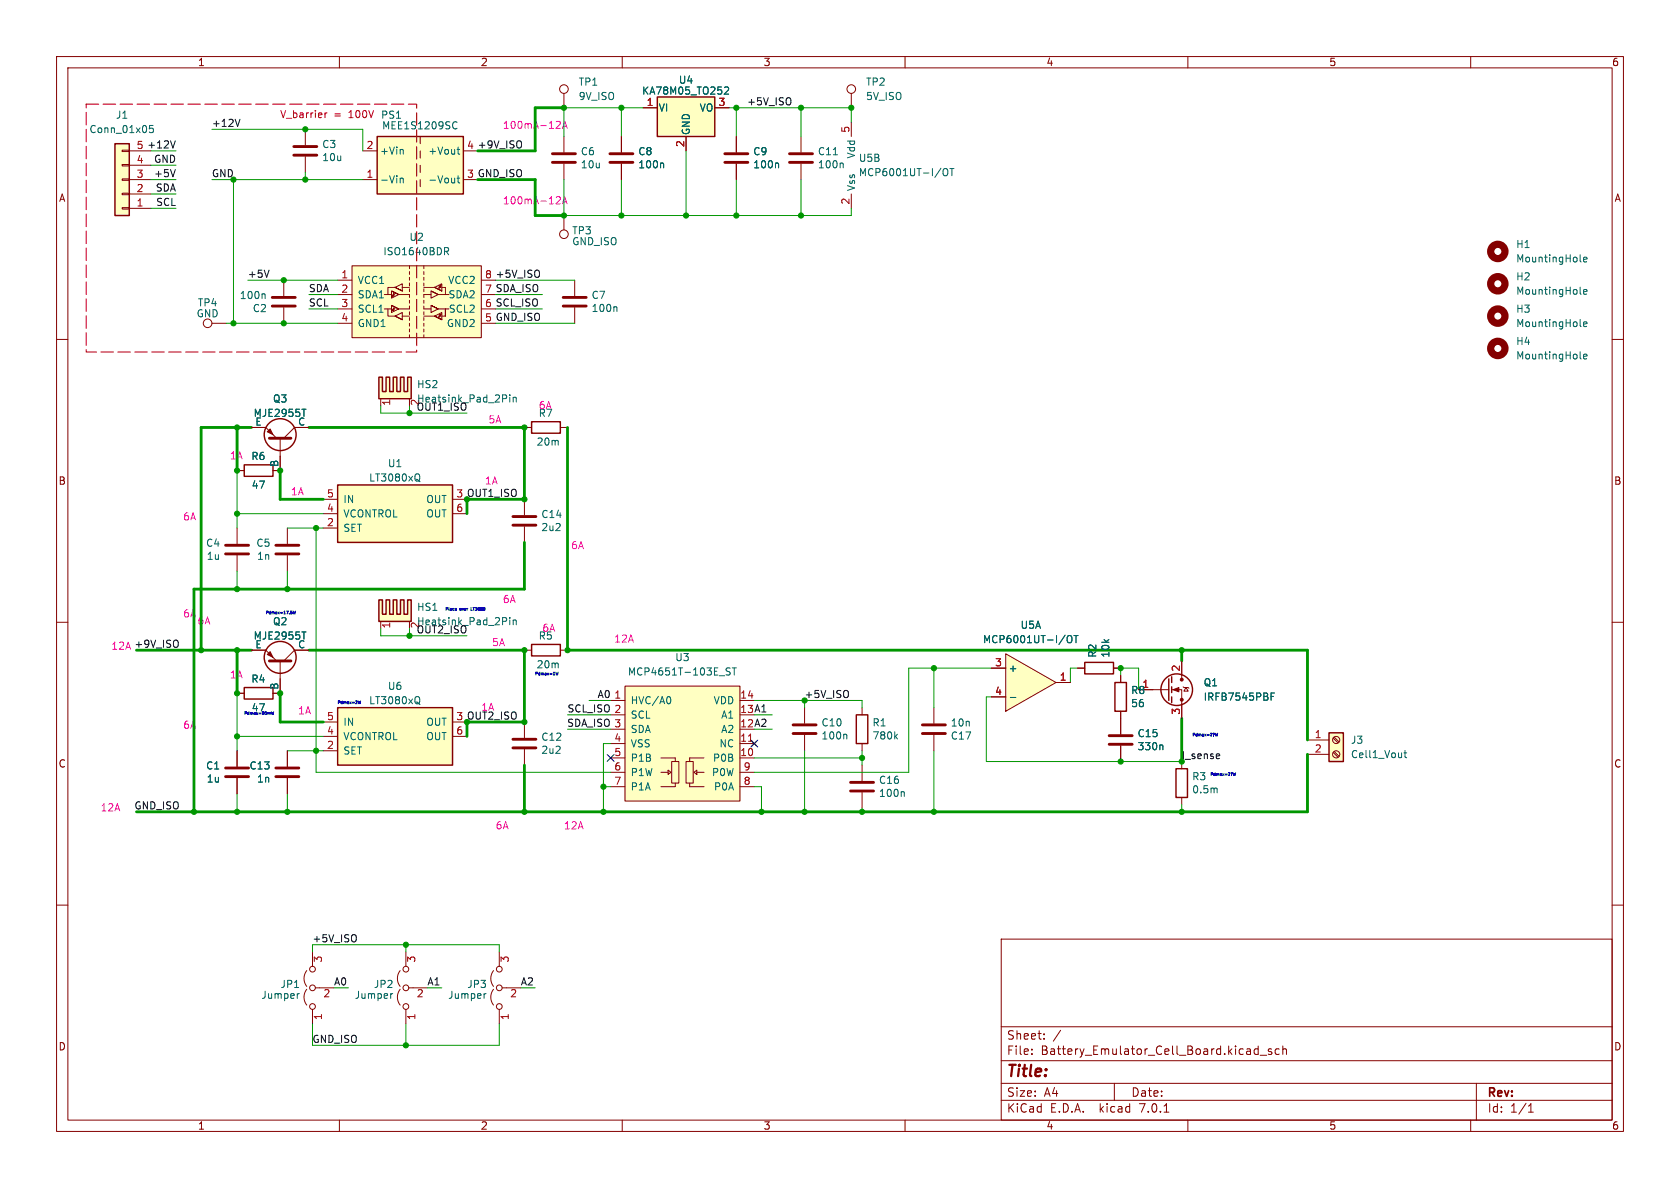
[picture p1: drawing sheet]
<svg xmlns="http://www.w3.org/2000/svg" width="297mm" height="210mm" viewBox="0 0 297 210" stroke-linecap="round" stroke-linejoin="round" font-family="sans-serif">
<g fill="none" stroke="#840000" stroke-width=".18">
<path d="M10 10h277v190h-277zM12 12h273v186h-273zM60 10v2M110 10v2M160 10v2M210 10v2M260 10v2M99.7 24.1v2.8M99.7 29v2.8M99.7 38.1v2.5M130.2 24.1v2.8M130.2 29v2.8"/>
<path d="M150.5 21.6v2.5M150.5 34.3v2.5M10 60h2M59.7 52.1h2.5M59.7 54.6h2.5M59.7 49.5h2.5M59.7 57.2h2.5M62.2 47h22.9v12.7h-22.9zM67.9 52.1h1.3M67.9 54.6h1.3M68.6 54.6v1.3h1.2l1.3 .6-1.3-.6 1.3-.7v1.3M69.2 51.4v1.3l1.3-.6-1.3-.7 1.3 .7h1.9v.5"/>
<path d="M69.2 54v1.2l1.3-.6-1.3-.6 1.3 .6h1.9v-.5M69.5 52.2l.1-.3-.1 .3M69.5 52.3h-.2h.3M69.5 54.7l.1-.2-.1 .2M69.5 54.9h-.2h.3M69.5 52.2l.1 .1M69.5 54.7l.1 .2M69.8 51.9h-.2l.1 .2-.1 .2M69.8 54.5h-.2l.1 .1-.1 .3M71.1 51.4v-1.2l-1.3 .6 1.3 .6-1.3-.6h-1.2v1.3M71.1 55.9h1.3M71.1 50.8h1.3"/>
<path d="M72.4 47v.5M72.4 48v.5M72.4 49v.5M72.4 50v.5M72.4 51.1v.5M72.4 53.1v.5M72.4 55.1v.5M72.4 56.1v.5M72.4 57.2v.5M72.4 58.2v.5M72.4 59.2v.5M74.9 55.9h1.9l1.3 .6-1.3-.6 1.3-.7v1.3"/>
<path d="M74.9 50.8h1.9l1.3 .6-1.3-.6 1.3-.6v1.2M74.9 54.1v.5h1.3M74.9 47v.5M74.9 48v.5M74.9 49v.5M74.9 50v.5M74.9 51.1v.5M74.9 53.1v.5M74.9 55.1v.5M74.9 56.1v.5M74.9 57.2v.5M74.9 58.2v.5"/>
<path d="M74.9 59.2v.5M76.2 54v1.2l1.3-.6-1.3-.6 1.3 .6h1.9M76.2 51.4v1.3l1.3-.6-1.3-.7 1.3 .7h1.9M76.2 52.1h-1.3v.5M77.7 55.6l-.1 .3 .1 .1h-.2M77.7 55.6h.3h-.1M77.7 50.5l-.1 .3 .1 .1h-.2M77.7 50.5h.3h-.1M77.7 55.6l.2 .2M77.7 50.5l.2 .2M77.9 55.8l-.2 .2 .2-.2M77.9 50.7l-.2 .2 .2-.2"/>
<path d="M78.1 50.8h.6v1.3M78.1 55.9h.6v-1.3v1.3M85.1 52.1h2.5M85.1 54.6h2.5M85.1 49.5h2.5M85.1 57.2h2.5M285 60h2M44.4 75.6h2.6l1.9 1.9M49.5 77.5v5.7h-1.2M54.6 75.6h-2.5l-1.9 1.9M92.7 75.6h1.3M99.1 75.6h1.2"/>
<path d="M41.9 83.2h1.3M50.8 93.3v2.8M50.8 98.2v2.8M57.1 93.3h2.6M57.1 88.3h2.6M57.1 90.8h2.6M80 88.3h2.5M80 90.8h2.5M10 110h2M190.5 118.1h1.3M196.8 118.1h1.3M208.9 116.8v3.3"/>
<path d="M285 110h2M57.1 132.7h2.6M57.1 127.6h2.6M57.1 130.2h2.6M80 127.6h2.5M80 130.2h2.5M92.7 127.6v2.8M92.7 132.5v2.8M142.2 125.1v2.8M142.2 129.9v2.8M165.1 125.1v2.8M165.1 129.9v2.8"/>
<path d="M201.3 121.9h5.3M207.1 121.9h1.8v5.1M208.9 134.6v1.3M209.2 121.4l.1 .1h.8l.1 .2M209.7 121.5l.4 .7h-.8zM231.1 130.8h3.8M231.1 133.4h3.8M235.7 133l.9 .9M235.7 130.5l.9 .8M235.9 132.8l.8 .9M235.9 130.3l.8 .8M10 160h2"/>
<path d="M208.9 141v1.2M285 160h2M54.2 174.9a2.26 2.26 0 0 0 0 2.8M54.2 171.6a2.26 2.26 0 0 0 0 2.8M55.2 168.3v2.5M55.2 178.4v2.6M55.8 174.6h3.3M70.7 174.9a2.26 2.26 0 0 0 0 2.8M70.7 171.6a2.26 2.26 0 0 0 0 2.8M71.8 168.3v2.5M71.8 178.4v2.6M72.3 174.6h3.3"/>
<path d="M87.2 174.9a2.26 2.26 0 0 0 0 2.8M87.2 171.6a2.26 2.26 0 0 0 0 2.8M88.3 168.3v2.5M88.3 178.4v2.6M88.8 174.6h3.3M177 166h108v32h-108zM60 198v2M110 198v2M160 198v2M177 194.5h108M177 191.5h108M177 187.5h108"/>
<path d="M177 181.5h108M182.4 186.3v.1M182.4 185.5v.1M184.6 183.6v.1M184.6 182.8v.1M197 191.5v3M205.8 196.6h.8M210 198v2M222 185.4l.4 .1M222.4 184.9v1.5M222.4 186.3l-.4 .1M222.8 186.5h1.1"/>
<path d="M224.8 185.5l-.4-.1-.2 .2 .1 .2 .5 .2v.3h-.6M226.1 185.5l-.4-.1-.3 .3v.4l.2 .2h.5M226.8 185.5l.2-.1 .4 .1v.9M226.8 184.9v1.5M260 198v2M261 191.5v6.5M270.2 196.6h.9M270.2 195.5l.4-.4v1.5"/>
<circle cx="99.7" cy="41.4" r=".76"/>
<circle cx="236.2" cy="130.8" r=".63"/>
<circle cx="236.2" cy="133.3" r=".63"/>
<circle cx="55.2" cy="174.6" r=".51"/>
<circle cx="55.2" cy="177.9" r=".51"/>
<circle cx="55.2" cy="171.3" r=".51"/>
<circle cx="71.8" cy="174.6" r=".51"/>
<circle cx="71.8" cy="171.3" r=".51"/>
<circle cx="71.8" cy="177.9" r=".51"/>
<circle cx="88.3" cy="174.6" r=".51"/>
<circle cx="88.3" cy="177.9" r=".51"/>
<circle cx="88.3" cy="171.3" r=".51"/>
</g>
<g fill="none" stroke="#840000" stroke-width=".25">
<path d="M94 74.5h5.1v2.1h-5.1zM43.2 82.2h5.1v2h-5.1zM59.7 85.7h20.3v10.2h-20.3zM191.8 117.1h5v2h-5zM207.1 119.6v1.1M59.7 125.1h20.3v10.2h-20.3zM206.6 120v3.8M207.1 121.4v1M207.1 123.2v1M207.9 135.9h2v5.1h-2zM234.9 129.5h2.6v5.1h-2.6z"/>
<circle cx="49.5" cy="76.8" r="2.82"/>
<circle cx="208" cy="121.9" r="2.79"/>
</g>
<g fill="none" stroke="#840000" stroke-width=".51">
<path d="M97.7 28.7h4M97.7 27.2h4M128.1 28.7h4.1M128.1 27.2h4.1M47.6 77.5h3.8M48.8 97.9h4M48.8 96.4h4M90.7 132.2h4M90.7 130.7h4M140.2 129.7h4.1M140.2 128.1h4.1M163.1 129.7h4"/>
<path d="M163.1 128.1h4"/>
</g>
<g fill="none" stroke="#006464" stroke-width=".18">
<path d="M137.5 28.8l.1 .2v.7M166.9 29.9l.1-.1a.43 .43 0 0 1 .6 .4v.4a.42 .42 0 0 1-.5 .5 .42 .42 0 0 1-.4-.5v-.4zM167.9 29.8h.7M168.3 29.8v1.3M78.6 43.8h.5l.2 .2-.1 .4h-.6M78.9 44.4l.4 .6M279.4 46.2l.1 .1M279.4 57.7h.1M279.4 52h.1M280 45.9l.6-.1-.1-.3h-.4l-.1 .1v.6h.5M280 51.6l.6-.1-.1-.3h-.4l-.1 .2v.6h.5M280 57.3l.6-.1-.1-.2-.4-.1-.1 .2v.6h.5"/>
<path d="M53.4 72.3h.7M73.8 84.8l.5 .4M73.9 83.8h.1a.81 .81 0 0 1-.1 1.2M73.8 124.2l.5 .3M73.9 123.1l.1 .1a.81 .81 0 0 1-.1 1.2M149.5 129.8l.2 .2v.6M215.1 139.4l.1 .8M224.7 123.1h.4M225.3 122.5h-.6v1.3M248.2 133.1h.5M248.4 132.7v1.1l.3 .1M52.9 175.6l-.3 .2"/>
<path d="M69.4 175.6l-.3 .2M85.9 175.6l-.3 .2"/>
</g>
<g fill="none" stroke="#840000" stroke-width="1.3">
<circle cx="264.8" cy="50.2" r="1.27"/>
<circle cx="264.8" cy="44.4" r="1.27"/>
<circle cx="264.8" cy="55.9" r="1.27"/>
</g>
<g fill="#840000" stroke="#840000" stroke-width=".18">
<path d="M47.2 76.3l.6-.5 .5 1z"/>
<path d="M207.4 121.9l1-.4v.8z"/>
<circle cx="208.9" cy="123.7" r=".25"/>
<circle cx="208.9" cy="120.1" r=".25"/>
</g>
<g fill="#ffffc2" stroke="#ffffc2" stroke-width=".18">
<path d="M62.2 47h22.9v12.7h-22.9z"/>
<path d="M234.9 129.5h2.6v5.1h-2.6z"/>
<path d="M59.7 85.7h20.3v10.2h-20.3z"/>
<path d="M59.7 125.1h20.3v10.2h-20.3z"/>
</g>
<path d="M177.8 115.6l8.9 5.1-8.9 5z" fill="#ffffc2"/>
<path d="M175.3 118.1h2.5M177.8 115.6l8.9 5.1-8.9 5zM175.3 123.2h2.5M186.7 120.7h2.5" fill="none" stroke="#840000" stroke-width=".18"/>
<path d="M188.8 112.4l.2-.1a.43 .43 0 0 1 .5 .5v.4a.42 .42 0 0 1-.4 .4 .42 .42 0 0 1-.4-.4v-.4zM189.9 112.3h.7M190.2 112.3v1.3M178.6 123.3h1" fill="none" stroke="#006464" stroke-width=".18"/>
<g fill="#ffffc2">
<path d="M67 66.7h.6v2.5h.6v-2.5h.7v2.5h.6l-.6 1.3h-1.9z"/>
<path d="M69.5 66.7h.7v2.5h.6v-2.5h.6v2.5h.7v-2.5h.6v3.8h-3.8l.6-1.3z"/>
</g>
<g fill="none" stroke="#840000" stroke-width=".25">
<path d="M66.7 24.1h15.2v10.2h-15.2zM67 66.7h.6v2.5h.6v-2.5h.7v2.5h.6v-2.5h.7v2.5h.6v-2.5h.6v2.5h.7v-2.5h.6v3.8h-5.7zM94 113.9h5.1v2.1h-5.1zM43.2 121.5h5.1v2.1h-5.1zM151.4 126.4h2v5h-2zM197.1 120.7h2v5h-2z"/>
<circle cx="49.5" cy="116.2" r="2.82"/>
</g>
<g fill="none" stroke="#840000" stroke-width=".18">
<path d="M99.7 16.5v2.6M54 22.9v2.8M54 27.7v2.8M64.1 31.8h2.6M64.1 26.7h2.6M74.3 24.1v1.3M74.3 26.7v1.2M74.3 29.2v1.3M74.3 31.8v1.2M81.9 31.8h2.6M81.9 26.7h2.6M109.9 24.1v2.8"/>
<path d="M109.9 29v2.8M141.6 24.1v2.8M141.6 29v2.8M101.6 49.5v2.8M101.6 54.4v2.8M67.3 70.5v1.3M72.4 70.5v1.3M41.9 93.3v2.8M41.9 98.2v2.8M92.7 88.3v2.8M92.7 93.1v2.8M44.4 114.9h2.6l1.9 1.9"/>
<path d="M49.5 116.8v5.8h-1.2M54.6 114.9h-2.5l-1.9 1.9M92.7 114.9h1.3M99.1 114.9h1.2M198.1 119.4v1.3M41.9 132.7v2.8M41.9 137.5v2.8M41.9 122.6h1.3M50.8 132.7v2.8M50.8 137.5v2.8M107.9 139.1h2.6M107.9 136.5h2.6"/>
<path d="M107.9 134h2.6M107.9 123.8h2.6M107.9 131.4h2.6M107.9 126.4h2.6M107.9 128.9h2.6M110.5 121.3h20.3v20.3h-20.3zM116.8 136.5h1.3M116.8 134h2.6v.6M118.1 136.1l.5 .4-.5 .4zM118.7 134.6h1.3v3.8h-1.3zM119.4 138.4v.7h-2.6M121.3 134.6h1.3v3.8h-1.3z"/>
<path d="M121.9 138.4v.7h2.6M122.7 136.5l.5-.4v.8zM123.2 136.5h1.3M124.5 134h-2.6v.6M130.8 139.1h2.5M130.8 136.5h2.5M130.8 134h2.5M130.8 123.8h2.5M130.8 131.4h2.5M133 131.1l.7 .7M133.7 131.1l-.7 .7M152.4 125.1v1.3"/>
<path d="M152.4 131.4v1.3M152.4 135.3v2.7M198.1 125.7v4.1M198.1 131.8v2.8M152.4 140.1v2.8"/>
<circle cx="99.7" cy="15.7" r=".76"/>
</g>
<g fill="none" stroke="#006464" stroke-width=".18">
<path d="M70.8 31.6h.4l.1 .7M71.2 26.5l.1 .8M80.3 21.6l.3-.1 .2 .1M80.8 22.7l-.2 .1-.3-.1M80.8 31.5h.5M80.8 26.4h.5M81 26v1.1l.3 .2M81 31.1v1.1l.3 .1M117.1 28.8l.2 .2v.7M148.9 28.8l.2 .2v.7M108.9 54.2l.2 .2v.7M90.1 69.8v.1"/>
<path d="M90.1 70.2v.9M90.7 70.2v.9M90.7 70.3l.2-.1 .3 .1 .1 .8M279.4 63.4l.1 .1M280 63l.6-.1-.1-.2-.4-.1-.1 .2v.6h.5M53.4 111.7h.7M128.4 118.5l.6 .3 .1 .3-.3 .2h-.4M129.1 118.1h-.5l-.2 .1M129.4 118.1h.8M129.8 118.1v1.2M118.4 123.2l.2 .4-.2 .8M158.3 130.2l.4 .4"/>
<path d="M158.7 129.8l-.5 .5M159.7 139.9l.2 .2v.7M205.4 131.7l.2 .2v.6"/>
</g>
<g fill="none" stroke="#840000" stroke-width=".51">
<path d="M51.9 27.4h4.1M51.9 25.9h4.1M107.8 28.7h4.1M107.8 27.2h4.1M139.6 28.7h4M139.6 27.2h4M99.6 54.1h4M99.6 52.6h4M39.9 97.9h4M39.9 96.4h4M90.7 92.8h4M90.7 91.3h4"/>
<path d="M47.6 116.8h3.8M39.9 137.3h4M39.9 135.8h4M48.8 137.3h4M48.8 135.8h4M150.4 139.8h4M150.4 138.3h4M196.1 131.6h4.1M196.1 130h4.1"/>
</g>
<g fill="#ffffc2" stroke="#ffffc2" stroke-width=".18">
<path d="M110.5 121.3h20.3v20.3h-20.3z"/>
<path d="M66.7 24.1h15.2v10.2h-15.2z"/>
</g>
<path d="M132.3 131h.7" fill="none" stroke="#a90000" stroke-width=".18"/>
<circle cx="264.8" cy="61.6" r="1.27" fill="none" stroke="#840000" stroke-width="1.3"/>
<path d="M47.2 115.7l.6-.5 .5 1z" fill="#840000" stroke="#840000" stroke-width=".18"/>
<g fill="#ffffc2">
<path d="M67 106h.6v2.6h.6v-2.6h.7v2.6h.6l-.6 1.3h-1.9z"/>
<path d="M69.5 106h.7v2.6h.6v-2.6h.6v2.6h.7v-2.6h.6v3.9h-3.8l.6-1.3z"/>
</g>
<path d="M116.2 17.1h10.2v7h-10.2zM20.3 25.4h2.6v12.7h-2.6zM67 106h.6v2.6h.6v-2.6h.7v2.6h.6v-2.6h.7v2.6h.6v-2.6h.6v2.6h.7v-2.6h.6v3.9h-5.7z" fill="none" stroke="#840000" stroke-width=".25"/>
<g fill="none" stroke="#840000" stroke-width=".18">
<path d="M113.7 19.1h2.5M126.4 19.1h2.5M150.5 16.5v2.6M21.6 26.5h1.3v.3h-1.3zM21.6 29.1h1.3v.2h-1.3zM21.6 31.6h1.3v.3h-1.3zM21.6 34.2h1.3v.2h-1.3zM21.6 36.7h1.3v.3h-1.3zM22.9 36.8h3.8M22.9 34.3h3.8M22.9 31.8h3.8M22.9 29.2h3.8"/>
<path d="M22.9 26.7h3.8M109.9 24.1v2.8M109.9 29v2.8M121.3 24.1v2.6M130.2 24.1v2.8M130.2 29v2.8M37.5 57.2h2.5M50.2 49.5v2.8M50.2 54.4v2.8M44.4 75.6h2.6M52.1 75.6h2.5M41.9 83.2h1.3"/>
<path d="M49.5 80.6v2.6h-1.2M44.4 114.9h2.6M52.1 114.9h2.5M67.3 109.9v1.2M72.4 109.9v1.2M175.3 118.1h2.5M190.5 118.1h1.3M196.8 118.1h1.3M198.1 119.4v1.3M208.9 116.8v2.6M41.9 122.6h1.3M41.9 132.7v2.8"/>
<path d="M41.9 137.5v2.8M49.5 120v2.6h-1.2M50.8 132.7v2.8M50.8 137.5v2.8M175.3 123.2h2.5M186.7 120.7h2.5M198.1 125.7v4.1M198.1 131.8v2.8M201.3 121.9h2.5M208.9 124.5v2.5"/>
<circle cx="150.5" cy="15.7" r=".76"/>
<circle cx="36.7" cy="57.1" r=".76"/>
</g>
<g fill="none" stroke="#006464" stroke-width=".18">
<path d="M128.1 15.5l.5-.1 .2 .3-.8 .9h.8M27.1 22.2h-.6l-.1 .6 .2-.1h.4l.1 .2v.4l-.2 .1-.5-.1M117.1 28.8l.2 .2v.7M137.5 28.8l.1 .2v.7M46.7 51.9l.2 .2v.7M53.4 72.3h.7M53.4 111.7h.7M90.1 109.2v.1M90.1 109.6v.8M90.7 109.6v.8M90.7 109.7l.2-.1 .3 .1 .1 .7M188.8 112.4l.2-.1a.43 .43 0 0 1 .5 .5v.4a.42 .42 0 0 1-.4 .4 .42 .42 0 0 1-.4-.4v-.4z"/>
<path d="M189.9 112.3h.7M190.2 112.3v1.3M178.6 123.3h1M205.4 131.7l.2 .2v.6M224.7 123.1h.4M225.3 122.5h-.6v1.3"/>
</g>
<g fill="#ffffc2" stroke="#ffffc2" stroke-width=".18">
<path d="M116.2 17.1h10.2v7h-10.2z"/>
<path d="M20.3 25.4h2.6v12.7h-2.6z"/>
</g>
<path d="M48.1 52.6h4.1M48.1 54.1h4.1" fill="none" stroke="#840000" stroke-width=".51"/>
<path d="M31 24.9l-.4 1.3M31 30l-.4 1.2M42.4 21.1l-.4 1.3M31.3 113.2a.9 .9 0 0 1 0 1.2" fill="none" stroke="#0f0f0f" stroke-width=".18"/>
<path d="M51.8 108l.1 .5 .1-.3 .1 .3 .2-.5M80.7 107.6v.1h-.2M83.3 107.4v.5h.2M98.7 118.8l-.1 .5-.1-.3-.1 .3M48 125.8l.1 .5 .1-.4 .1 .4 .1-.5M63.8 123.9l-.2 .5-.1-.4v.4M215.3 129.6l-.1 .5-.1-.3-.1 .3M218.4 136.6l-.1 .5-.1-.4-.1 .4" fill="none" stroke="#0000c2" stroke-width=".18"/>
<path d="M98.8 34.8l.3 .2-.1 .3-.7 .7h.8M98.8 21.4l.3 .3-.1 .3-.7 .7h.8M99.4 36l.4-1.2 .5 1.2M99.4 22.7l.4-1.3 .5 1.3M99.5 35.7h.6M99.5 22.3h.6" fill="none" stroke="#f0f" stroke-width=".18"/>
<path d="M57.5 20v.8M57.8 20l-.3 .2" fill="none" stroke="#f00" stroke-width=".18"/>
<path d="M15.2 18.4h58.5v43.8h-58.5v-43.8" fill="none" stroke="#f00" stroke-width=".2" stroke-dasharray="2.2 .8"/>
<g fill="none" stroke="#009600" stroke-width=".18">
<path d="M109.9 19.1v5M113.7 19.1h-14v5M128.9 19.1h21.6v2.5M130.2 19.1v5M141.6 19.1v5M26.7 26.7h4.4M26.7 36.8h4.4M26.7 29.2h4.4M26.7 34.3h4.4M26.7 31.8h4.4M37.5 31.8h26.6M37.5 22.9h26.6v3.8"/>
<path d="M41.3 31.8v25.4M54 30.5v1.3M99.7 31.8v6.3h50.8v-1.3M109.9 31.8v6.3M121.3 26.7v11.4M130.2 31.8v6.3M141.6 31.8v6.3M40 57.2h19.7M43.8 49.5h15.9M54.6 52.1h5.1M54.6 54.6h5.1M87.6 57.2h14"/>
<path d="M87.6 49.5h14M87.6 52.1h8.3M87.6 54.6h8.3M67.3 71.8v1.2h15.2M72.4 71.8v1.2M41.9 83.2v10.1M41.9 90.8h15.2M50.8 93.3h6.3M55.9 93.3v43.2h52M35.6 114.9h1.2M41.9 101v3.1M50.8 101v3.1"/>
<path d="M67.3 111.1v1.3h15.2M72.4 111.1v1.3M165.1 118.1v7M175.3 118.1h-14.6v18.4h-27.4M190.5 118.1h-1.3v2.6M198.1 119.4v-1.3h3.2v3.8M41.9 122.6v10.1M41.9 130.2h15.2M50.8 132.7h6.3M100.3 128.9h7.6M100.3 126.4h7.6M104.1 123.8h3.8"/>
<path d="M106.7 139.1h1.2M107.9 131.4h-1.2v12.1M133.3 128.9h3.2M133.3 126.4h3.2M133.3 139.1h1.3v4.4M133.3 123.8h19.1v1.3M133.3 134h19.1M142.2 123.8v1.3M142.2 132.7v10.8M152.4 132.7v2.6M165.1 132.7v10.8M175.3 123.2h-.9v11.4h34.5"/>
<path d="M41.9 140.3v3.2M50.8 140.3v3.2M152.4 142.9v.6M208.9 142.2v1.3h.6M55.2 168.3v-1.3h33.1v1.3M71.8 167v1.3M75.6 174.6h2.5M55.2 181v3.8h33.1v-3.8M71.8 181v3.8"/>
</g>
<g fill="none" stroke="#009600" stroke-width=".5">
<path d="M99.7 19.1h-5.1v7.6h-10.1M84.5 31.8h10.1v6.3h5.1M41.9 75.6v7.6M44.4 75.6h-8.8v39.3M54.6 75.6h38.1v12.7h-10.2v2.5M100.3 75.6v39.3h130.8v15.9M49.5 83.2v5.1h7.6M92.7 95.9v8.2h-58.4v39.4M24.1 114.9h20.3M41.9 114.9v7.7M54.6 114.9h38.1v12.7h-10.2v2.6M208.9 114.9v1.9"/>
<path d="M49.5 122.6v5h7.6M92.7 135.3v8.2M208.9 127v7.6M231.1 133.4v10.1h-207"/>
</g>
<path d="M107.3 133.4l1.3 1.2M108.6 133.4l-1.3 1.2M132.7 130.8l1.3 1.3M134 130.8l-1.3 1.3" fill="none" stroke="#000084" stroke-width=".18"/>
<g fill="#009600" stroke="#009600" stroke-width=".18">
<circle cx="50.8" cy="143.5" r=".46"/>
<circle cx="41.9" cy="143.5" r=".46"/>
<circle cx="34.3" cy="143.5" r=".46"/>
<circle cx="71.8" cy="184.8" r=".46"/>
<circle cx="41.3" cy="57.2" r=".46"/>
<circle cx="50.2" cy="57.2" r=".46"/>
<circle cx="50.2" cy="49.5" r=".46"/>
<circle cx="54" cy="22.9" r=".46"/>
<circle cx="41.3" cy="31.8" r=".46"/>
<circle cx="54" cy="31.8" r=".46"/>
<circle cx="41.9" cy="104.1" r=".46"/>
<circle cx="55.9" cy="132.7" r=".46"/>
<circle cx="50.8" cy="104.1" r=".46"/>
<circle cx="41.9" cy="114.9" r=".46"/>
<circle cx="41.9" cy="122.6" r=".46"/>
<circle cx="49.5" cy="122.6" r=".46"/>
<circle cx="41.9" cy="90.8" r=".46"/>
<circle cx="41.9" cy="75.6" r=".46"/>
<circle cx="92.7" cy="88.3" r=".46"/>
<circle cx="92.7" cy="75.6" r=".46"/>
<circle cx="41.9" cy="83.2" r=".46"/>
<circle cx="49.5" cy="83.2" r=".46"/>
<circle cx="55.9" cy="93.3" r=".46"/>
<circle cx="92.7" cy="114.9" r=".46"/>
<circle cx="72.4" cy="112.4" r=".46"/>
<circle cx="109.9" cy="38.1" r=".46"/>
<circle cx="99.7" cy="38.1" r=".46"/>
<circle cx="130.2" cy="38.1" r=".46"/>
<circle cx="141.6" cy="38.1" r=".46"/>
<circle cx="72.4" cy="73" r=".46"/>
<circle cx="71.8" cy="167" r=".46"/>
<circle cx="100.3" cy="114.9" r=".46"/>
<circle cx="41.9" cy="130.2" r=".46"/>
<circle cx="35.6" cy="114.9" r=".46"/>
<circle cx="92.7" cy="127.6" r=".46"/>
<circle cx="106.7" cy="143.5" r=".46"/>
<circle cx="92.7" cy="143.5" r=".46"/>
<circle cx="106.7" cy="139.1" r=".46"/>
<circle cx="142.2" cy="143.5" r=".46"/>
<circle cx="152.4" cy="143.5" r=".46"/>
<circle cx="134.6" cy="143.5" r=".46"/>
<circle cx="165.1" cy="143.5" r=".46"/>
<circle cx="109.9" cy="19.1" r=".46"/>
<circle cx="121.3" cy="38.1" r=".46"/>
<circle cx="141.6" cy="19.1" r=".46"/>
<circle cx="150.5" cy="19.1" r=".46"/>
<circle cx="130.2" cy="19.1" r=".46"/>
<circle cx="99.7" cy="19.1" r=".46"/>
<circle cx="208.9" cy="143.5" r=".46"/>
<circle cx="198.1" cy="134.6" r=".46"/>
<circle cx="208.9" cy="114.9" r=".46"/>
<circle cx="165.1" cy="118.1" r=".46"/>
<circle cx="152.4" cy="134" r=".46"/>
<circle cx="198.1" cy="118.1" r=".46"/>
</g>
<text font-size="2.8" fill="#840000" x="178" y="190.8">Title:</text>
<g font-size="2.1" fill="#840000">
<text x="178" y="183.9">Sheet:</text>
<text x="186.2" y="183.9">/</text>
<text x="178" y="186.6">File:</text>
<text x="184" y="186.6">Battery_Emulator_Cell_Board.kicad_sch</text>
<text x="178" y="196.8">KiCad</text>
<text x="178" y="194">Size:</text>
<text x="184.6" y="194">A4</text>
<text x="185.7" y="196.8">E.D.A.</text>
<text x="194.4" y="196.8">kicad</text>
<text x="200" y="194">Date:</text>
<text x="201.5" y="196.8">7.0.1</text>
<text x="263" y="194.2">Rev:</text>
<text x="263" y="196.8">Id:</text>
<text x="267" y="196.8">1/1</text>
</g>
<g font-size="1.8" fill="#840000">
<text x="35" y="11.8">1</text>
<text x="85" y="11.8">2</text>
<text x="135" y="11.8">3</text>
<text x="185" y="11.8">4</text>
<text x="235" y="11.8">5</text>
<text x="285" y="11.8">6</text>
<text x="10.4" y="35.8">A</text>
<text x="285.4" y="35.8">A</text>
<text x="10.3" y="85.8">B</text>
<text x="285.3" y="85.8">B</text>
<text x="10.3" y="135.8">C</text>
<text x="285.3" y="135.8">C</text>
<text x="10.3" y="185.8">D</text>
<text x="285.3" y="185.8">D</text>
<text x="35" y="199.8">1</text>
<text x="85" y="199.8">2</text>
<text x="135" y="199.8">3</text>
<text x="185" y="199.8">4</text>
<text x="235" y="199.8">5</text>
<text x="285" y="199.8">6</text>
</g>
<g font-size="1.8" fill="#006464">
<text x="102.2" y="15.3">TP1</text>
<text x="102.2" y="17.8">9V_ISO</text>
<text x="113.5" y="16.9">KA78M05_TO252</text>
<text x="120" y="15">U4</text>
<text x="153" y="15.3">TP2</text>
<text x="153" y="17.8">5V_ISO</text>
<text x="15.8" y="23.7">Conn_01x05</text>
<text x="20.4" y="21.1">J1</text>
<text x="67.3" y="21.1">PS1</text>
<text x="67.5" y="23">MEE1S1209SC</text>
<text x="116.5" y="19.9">VI</text>
<text x="122.1" y="23.9" transform="rotate(-90 122.1 23.9)">GND</text>
<text x="123.6" y="19.9">VO</text>
<text x="56.9" y="26.3">C3</text>
<text x="56.9" y="28.6">10u</text>
<text x="67.2" y="27.5">+Vin</text>
<text x="75.6" y="27.5">+Vout</text>
<text x="102.6" y="27.6">C6</text>
<text x="102.6" y="29.9">10u</text>
<text x="112.8" y="27.6">C8</text>
<text x="112.8" y="29.9">100n</text>
<text x="133.1" y="27.6">C9</text>
<text x="133.1" y="29.9">100n</text>
<text x="144.5" y="27.6">C11</text>
<text x="144.5" y="29.9">100n</text>
<text x="151.3" y="28.2" transform="rotate(-90 151.3 28.2)">Vdd</text>
<text x="151.8" y="28.8">U5B</text>
<text x="67.2" y="32.6">-Vin</text>
<text x="75.6" y="32.6">-Vout</text>
<text x="151.3" y="33.8" transform="rotate(-90 151.3 33.8)">Vss</text>
<text x="151.8" y="31.3">MCP6001UT-I/OT</text>
<text x="101.1" y="41.6">TP3</text>
<text x="67.7" y="45.3">ISO1640BDR</text>
<text x="72.3" y="42.7">U2</text>
<text x="101.1" y="43.5">GND_ISO</text>
<text x="268" y="44">H1</text>
<text x="268" y="46.5">MountingHole</text>
<text x="42.3" y="53">100n</text>
<text x="63.2" y="50.4">VCC1</text>
<text x="63.2" y="52.9">SDA1</text>
<text x="79.1" y="50.4">VCC2</text>
<text x="79.2" y="52.9">SDA2</text>
<text x="104.5" y="53">C7</text>
<text x="268" y="49.7">H2</text>
<text x="268" y="52.3">MountingHole</text>
<text x="34.7" y="56.3">GND</text>
<text x="34.9" y="54.3">TP4</text>
<text x="44.6" y="55.3">C2</text>
<text x="63.2" y="55.4">SCL1</text>
<text x="63.2" y="58">GND1</text>
<text x="78.9" y="58">GND2</text>
<text x="79.2" y="55.4">SCL2</text>
<text x="104.5" y="55.3">100n</text>
<text x="268" y="55.4">H3</text>
<text x="268" y="58">MountingHole</text>
<text x="268" y="61.2">H4</text>
<text x="268" y="63.7">MountingHole</text>
<text x="48.2" y="71.3">Q3</text>
<text x="73.7" y="68.8">HS2</text>
<text x="73.7" y="71.3">Heatsink_Pad_2Pin</text>
<text x="44.8" y="73.9">MJE2955T</text>
<text x="45.1" y="75.3">E</text>
<text x="52.6" y="75.3">C</text>
<text x="44.4" y="81.5">R6</text>
<text x="49.3" y="82.6" transform="rotate(-90 49.3 82.6)">B</text>
<text x="68.5" y="82.7">U1</text>
<text x="94.8" y="78.9">20m</text>
<text x="44.4" y="86.6">47</text>
<text x="60.7" y="89.1">IN</text>
<text x="65.2" y="85.3">LT3080xQ</text>
<text x="75.2" y="89.1">OUT</text>
<text x="60.7" y="94.2">SET</text>
<text x="60.7" y="91.6">VCONTROL</text>
<text x="75.2" y="91.6">OUT</text>
<text x="95.6" y="91.7">C14</text>
<text x="95.6" y="94">2u2</text>
<text x="36.4" y="96.8">C4</text>
<text x="36.5" y="99.1">1u</text>
<text x="45.3" y="96.8">C5</text>
<text x="45.4" y="99.1">1n</text>
<text x="44.8" y="113.2">MJE2955T</text>
<text x="48.2" y="110.7">Q2</text>
<text x="73.7" y="108.1">HS1</text>
<text x="73.7" y="110.7">Heatsink_Pad_2Pin</text>
<text x="173.7" y="113.9">MCP6001UT-I/OT</text>
<text x="180.4" y="111.3">U5A</text>
<text x="45.1" y="114.7">E</text>
<text x="52.6" y="114.7">C</text>
<text x="94.8" y="118.3">20m</text>
<text x="110.9" y="119.6">MCP4651T-103E_ST</text>
<text x="119.3" y="117">U3</text>
<text x="178.3" y="118.9">+</text>
<text x="194" y="116.3" transform="rotate(-90 194 116.3)">R2</text>
<text x="196.3" y="116.3" transform="rotate(-90 196.3 116.3)">10k</text>
<text x="44.4" y="120.8">R4</text>
<text x="44.4" y="125.9">47</text>
<text x="49.3" y="122" transform="rotate(-90 49.3 122)">B</text>
<text x="65.2" y="124.7">LT3080xQ</text>
<text x="68.5" y="122.1">U6</text>
<text x="111.5" y="124.7">HVC/A0</text>
<text x="126" y="124.7">VDD</text>
<text x="199.9" y="122.8">R8</text>
<text x="199.9" y="125.2">56</text>
<text x="201.9" y="121.7">1</text>
<text x="212.7" y="121.5">Q1</text>
<text x="212.7" y="124">IRFB7545PBF</text>
<text x="60.7" y="131">VCONTROL</text>
<text x="60.7" y="128.5">IN</text>
<text x="75.2" y="128.5">OUT</text>
<text x="75.2" y="131">OUT</text>
<text x="95.6" y="131.1">C12</text>
<text x="111.5" y="127.2">SCL</text>
<text x="111.5" y="129.7">SDA</text>
<text x="127.4" y="129.7">A2</text>
<text x="127.4" y="127.2">A1</text>
<text x="145.2" y="128.6">C10</text>
<text x="145.2" y="130.9">100n</text>
<text x="154.2" y="128.6">R1</text>
<text x="154.2" y="130.9">780k</text>
<text x="168" y="130.9">C17</text>
<text x="168" y="128.6">10n</text>
<text x="201" y="130.5">C15</text>
<text x="238.8" y="131.6">J3</text>
<text x="36.4" y="136.2">C1</text>
<text x="44.1" y="136.2">C13</text>
<text x="60.7" y="133.5">SET</text>
<text x="95.6" y="133.4">2u2</text>
<text x="111.5" y="132.3">VSS</text>
<text x="111.5" y="134.8">P1B</text>
<text x="111.5" y="137.4">P1W</text>
<text x="125.7" y="137.4">P0W</text>
<text x="125.9" y="134.8">P0B</text>
<text x="127.1" y="132.3">NC</text>
<text x="201" y="132.8">330n</text>
<text x="238.8" y="134.2">Cell1_Vout</text>
<text x="36.5" y="138.5">1u</text>
<text x="45.4" y="138.5">1n</text>
<text x="111.5" y="139.9">P1A</text>
<text x="126.1" y="139.9">P0A</text>
<text x="155.3" y="138.7">C16</text>
<text x="155.3" y="141">100n</text>
<text x="210.7" y="138.1">R3</text>
<text x="210.7" y="140.4">0.5m</text>
<text x="46.1" y="176.7">Jumper</text>
<text x="49.5" y="174.8">JP1</text>
<text x="62.7" y="176.7">Jumper</text>
<text x="66" y="174.8">JP2</text>
<text x="79.2" y="176.7">Jumper</text>
<text x="82.5" y="174.8">JP3</text>
</g>
<g font-size="1.8" fill="#0f0f0f">
<text x="37.5" y="22.5">+12V</text>
<text x="132.1" y="18.7">+5V_ISO</text>
<text x="24.1" y="26.4">5 +12V</text>
<text x="27.1" y="28.9">GND</text>
<text x="82.5" y="26.4">4 +9V_ISO</text>
<text x="27.1" y="31.4">+5V</text>
<text x="27.4" y="33.9">SDA</text>
<text x="37.5" y="31.4">GND</text>
<text x="82.5" y="31.5">3 GND_ISO</text>
<text x="27.5" y="36.5">SCL</text>
<text x="43.8" y="49.2">+5V</text>
<text x="54.6" y="51.7">SDA</text>
<text x="85.7" y="51.8">7 SDA_ISO</text>
<text x="85.7" y="49.3">8 +5V_ISO</text>
<text x="54.6" y="54.3">SCL</text>
<text x="85.7" y="56.9">5 GND_ISO</text>
<text x="85.7" y="54.4">6 SCL_ISO</text>
<text x="74.3" y="71.8" transform="rotate(-90 74.3 71.8)">2</text>
<text x="73.7" y="72.7">OUT1_ISO</text>
<text x="73.7" y="112">OUT2_ISO</text>
<text x="74.3" y="111.2" transform="rotate(-90 74.3 111.2)">2</text>
<text x="105.5" y="123.5">A0</text>
<text x="100.1" y="128.6">SDA_ISO 3</text>
<text x="100.2" y="126">SCL_ISO 2</text>
<text x="130.8" y="128.7">12 A2</text>
<text x="130.8" y="126.1">13 A1</text>
<text x="23.6" y="143.2">GND_ISO</text>
<text x="55.2" y="166.7">+5V_ISO</text>
<text x="75.6" y="174.3">A1</text>
<text x="55.2" y="184.4">GND_ISO</text>
</g>
<g font-size="1.8" fill="#f00">
<text x="49.5" y="21">V_barrier</text>
<text x="59" y="21">=</text>
<text x="61.7" y="21">100V</text>
</g>
<g font-size="1.8" fill="#f0f">
<text x="88.9" y="22.9">100mA-12A</text>
<text x="88.9" y="36.2">100mA-12A</text>
<text x="86.4" y="74.9">5A</text>
<text x="95.2" y="73.9">R7</text>
<text x="95.2" y="72.4">6A</text>
<text x="40.6" y="81.3">1A</text>
<text x="51.4" y="87.6">1A</text>
<text x="85.7" y="85.7">1A</text>
<text x="32.4" y="92.1">6A</text>
<text x="101" y="97.2">6A</text>
<text x="88.9" y="106.7">6A</text>
<text x="32.4" y="109.2">6A</text>
<text x="34.9" y="110.5">6A</text>
<text x="95.2" y="113.2">R5</text>
<text x="95.9" y="111.8">6A</text>
<text x="108.6" y="113.7">12A</text>
<text x="19.7" y="114.9">12A +9V_ISO</text>
<text x="87" y="114.3">5A</text>
<text x="40.6" y="120">1A</text>
<text x="85.1" y="125.7">1A</text>
<text x="32.4" y="128.9">6A</text>
<text x="52.7" y="126.4">1A</text>
<text x="17.8" y="143.5">12A</text>
<text x="87.6" y="146.7">6A</text>
<text x="99.7" y="146.7">12A</text>
</g>
<g font-size="1.8" fill="#a90000">
<text x="114.3" y="18.8">1</text>
<text x="127" y="18.8">3</text>
<text x="150.2" y="23.5" transform="rotate(-90 150.2 23.5)">5</text>
<text x="24.1" y="29">4</text>
<text x="64.7" y="26.4">2</text>
<text x="121" y="26.1" transform="rotate(-90 121 26.1)">2</text>
<text x="24.1" y="34">2</text>
<text x="24.1" y="31.5">3</text>
<text x="64.7" y="31.5">1</text>
<text x="24.1" y="36.6">1</text>
<text x="150.2" y="36.2" transform="rotate(-90 150.2 36.2)">2</text>
<text x="60.3" y="49.3">1</text>
<text x="60.3" y="51.8">2</text>
<text x="60.3" y="54.4">3</text>
<text x="60.3" y="56.9">4</text>
<text x="69.2" y="71.8" transform="rotate(-90 69.2 71.8)">1</text>
<text x="57.8" y="88">5</text>
<text x="57.8" y="93.1">2</text>
<text x="57.8" y="90.6">4</text>
<text x="80.6" y="90.6">6</text>
<text x="69.2" y="111.2" transform="rotate(-90 69.2 111.2)">1</text>
<text x="175.9" y="117.9">3</text>
<text x="208.7" y="118.8" transform="rotate(-90 208.7 118.8)">2</text>
<text x="108.6" y="123.6">1</text>
<text x="130.8" y="123.6">14</text>
<text x="175.9" y="122.9">4</text>
<text x="187.3" y="120.4">1</text>
<text x="57.8" y="129.9">4</text>
<text x="57.8" y="127.4">5</text>
<text x="80.6" y="129.9">6</text>
<text x="108.6" y="131.2">4</text>
<text x="130.8" y="131.2">11</text>
<text x="208.7" y="126.4" transform="rotate(-90 208.7 126.4)">3</text>
<text x="232.4" y="130.6">1</text>
<text x="57.8" y="132.5">2</text>
<text x="108.6" y="133.7">5</text>
<text x="108.6" y="136.3">6</text>
<text x="130.8" y="133.7">10</text>
<text x="131.4" y="136.3">9</text>
<text x="232.4" y="133.1">2</text>
<text x="108.6" y="138.8">7</text>
<text x="131.4" y="138.8">8</text>
<text x="57.1" y="170.2" transform="rotate(-90 57.1 170.2)">3</text>
<text x="73.7" y="170.2" transform="rotate(-90 73.7 170.2)">3</text>
<text x="90.2" y="170.2" transform="rotate(-90 90.2 170.2)">3</text>
<text x="57.1" y="176.5">2</text>
<text x="73.6" y="176.5">2</text>
<text x="90.1" y="176.5">2</text>
<text x="57.1" y="180.4" transform="rotate(-90 57.1 180.4)">1</text>
<text x="73.7" y="180.4" transform="rotate(-90 73.7 180.4)">1</text>
<text x="90.2" y="180.4" transform="rotate(-90 90.2 180.4)">1</text>
</g>
<g font-size="1.8" fill="#009600">
<text x="80.6" y="88">3 OUT1_ISO</text>
<text x="142.2" y="123.5">+5V_ISO</text>
<text x="80.6" y="127.4">3 OUT2_ISO</text>
<text x="208.9" y="134.3">I_sense</text>
<text x="59.1" y="174.3">A0</text>
<text x="92.1" y="174.3">A2</text>
</g>
<g font-size=".7" fill="#0000c2">
<text x="78.7" y="108">Place</text>
<text x="81.5" y="108">over</text>
<text x="83.7" y="108">LT3080</text>
<text x="47" y="108.6">Pdmax=17.5W</text>
<text x="94.6" y="119.4">Pdmax=1W</text>
<text x="59.7" y="124.5">Pdmax=2W</text>
<text x="43.2" y="126.4">Pdmax=55mW</text>
<text x="210.8" y="130.2">Pdmax=??W</text>
<text x="214" y="137.2">Pdmax=??W</text>
</g>
</svg>
